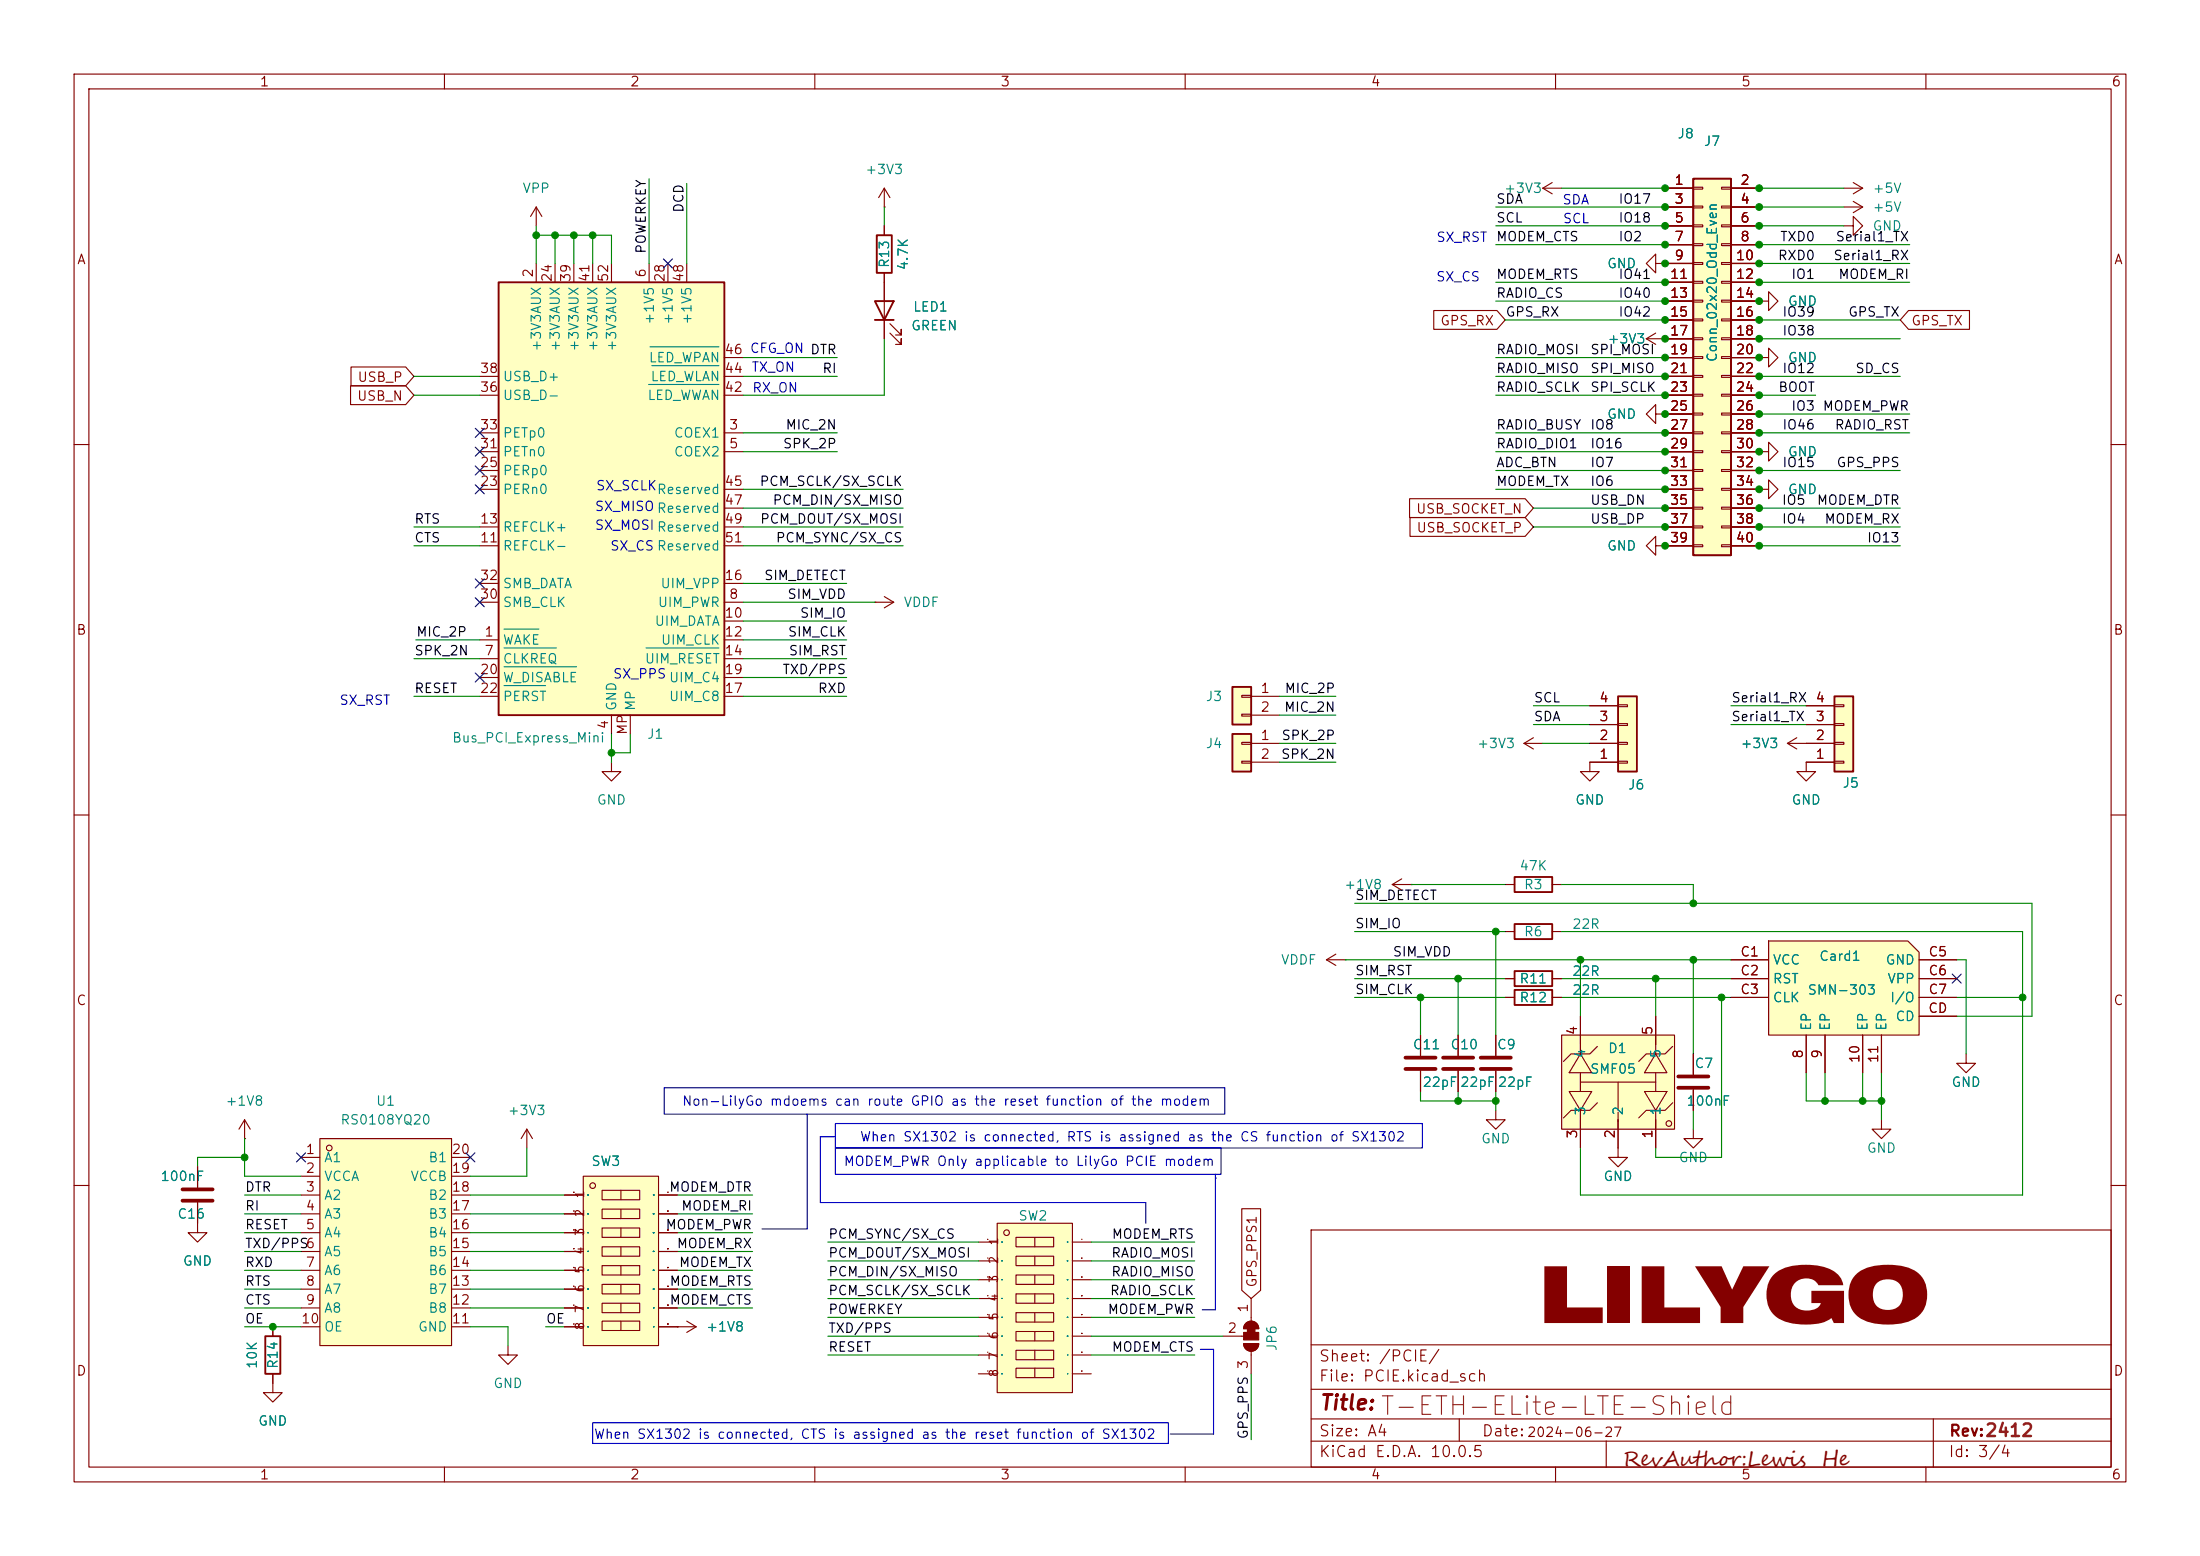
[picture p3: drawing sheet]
<svg xmlns="http://www.w3.org/2000/svg" width="297mm" height="210mm" viewBox="0 0 297 210" stroke-linecap="round" stroke-linejoin="round" font-family="sans-serif">
<g fill="none" stroke="#840000" stroke-width=".15">
<path d="M10 10h277v190h-277zM12 12h273v186h-273zM60 10v2M110 10v2M160 10v2M210 10v2M260 10v2M10 60h2M285 60h2M10 110h2M285 110h2M265.4 142.2v1.3h1.3l-1.3 1.3-1.2-1.3h1.2"/>
<path d="M10 160h2M177 166h108v32h-108zM285 160h2M60 198v2M110 198v2M160 198v2M177 194.5h108M177 191.5h108M177 187.5h108M177 181.5h108M197 191.5v3M210 198v2"/>
<path d="M216.8 194.5v3.6M260 198v2M261 191.5v6.5"/>
</g>
<path d="M166.4 99.1h2.5v5h-2.5z" fill="#ffffc2"/>
<path d="M166.4 99.1h2.5v5h-2.5zM204.5 118.4h5v2h-5z" fill="none" stroke="#840000" stroke-width=".25"/>
<g fill="none" stroke="#840000" stroke-width=".15">
<path d="M237.5 48.3h1.3v-1.3l1.2 1.3-1.2 1.2v-1.2M242.6 99.6l-1.3 .7M167.6 100.2h1.3v.3h-1.3zM167.6 102.7h1.3v.3h-1.3zM168.9 100.3h3.8M168.9 102.9h3.8M203.2 119.4h1.3M209.5 119.4h1.3M241.3 100.3h2.5M241.3 100.3l1.3 .8M243.8 102.9v1.2h1.3l-1.3 1.3-1.2-1.3h1.2M179.1 129.5l1.2 .8"/>
<path d="M179.1 129.5h2.5M180.3 128.8l-1.2 .7M181.6 129.5h.1M218.4 154.9v1.3h1.3l-1.3 1.3-1.2-1.3h1.2"/>
</g>
<path d="M247.6 94h2.6v10.1h-2.6z" fill="#ffffc2"/>
<path d="M247.6 94h2.6v10.1h-2.6zM204.5 124.7h5v2h-5zM204.5 131.1h5v2h-5zM204.5 133.6h5v2h-5z" fill="none" stroke="#840000" stroke-width=".25"/>
<g fill="none" stroke="#840000" stroke-width=".15">
<path d="M119.4 27.9h.1M119.4 25.4l-.8 1.3M119.4 25.4l.7 1.3M119.4 25.4v2.5M248.9 30.5h1.3v-1.3l1.3 1.3-1.3 1.3v-1.3M248.9 27.9h2.6M248.9 25.4h2.6M250.2 27.2l1.3 .7M250.2 24.6l1.3 .8M251.5 27.9l-1.3 .8M251.5 25.4l-1.3 .8M223.5 55.9v-1.3l-1.3 1.3 1.3 1.3v-1.3h1.3"/>
<path d="M237.5 40.6h1.3v-1.2l1.2 1.2-1.2 1.3v-1.3M207 99.6l-1.3 .7M243.8 97.8h3.8M243.8 95.3h3.8M247.6 97.7h1.3v.2h-1.3zM247.6 95.1h1.3v.3h-1.3zM188 119.4l1.2 .7M188 119.4h2.5M189.2 118.6l-1.2 .8M190.5 119.4h.1M205.7 100.3h2.6M205.7 100.3l1.3 .8"/>
<path d="M243.8 102.9h3.8M243.8 100.3h3.8M247.6 102.7h1.3v.3h-1.3zM247.6 100.2h1.3v.3h-1.3zM203.2 125.7h1.3M203.2 132.1h1.3M203.2 134.6h1.3M209.5 125.7h1.3M209.5 132.1h1.3M209.5 134.6h1.3M228.6 142.2v2.8M228.6 147.1v2.8"/>
<path d="M91.4 179.1h.1M91.4 179.1h2.6M92.7 178.3l1.3 .8M94 179.1l-1.3 .7M168.2 178.6a1.02 1.02 0 0 1 1.1-.2 1.02 1.02 0 0 1 .6 .9h-2l.1-.4zM168.9 175.3v3M165.1 180.3h2.8M167.9 181.4h2a1.02 1.02 0 0 1-1 1 1.02 1.02 0 0 1-1-1zM168.9 182.4v3"/>
</g>
<path d="M226.6 146.8h4M226.6 145.3h4" fill="none" stroke="#840000" stroke-width=".51"/>
<g fill="#840000" stroke="#840000" stroke-width=".15">
<path d="M168.4 179.3h1v.5h-1z"/>
<path d="M168.2 178.6a1.02 1.02 0 0 1 1.1-.2 1.02 1.02 0 0 1 .6 .9h-2l.1-.4z"/>
<path d="M167.9 179.8h2v1h-2z"/>
<path d="M167.9 181.4h2a1.02 1.02 0 0 1-1 1 1.02 1.02 0 0 1-1-1z"/>
</g>
<path d="M134.6 165.1h10.2v22.9h-10.2z" fill="#ffffc2"/>
<g fill="none" stroke="#840000" stroke-width=".15">
<path d="M228.6 152.4v1.3h1.3l-1.3 1.2-1.3-1.2h1.3M132.1 167.6h2.5M132.1 170.2h2.5M132.1 172.7h2.5M132.1 175.3h2.5M132.1 177.8h2.5M134.6 165.1h10.2v22.9h-10.2zM137.2 167h5v1.3h-5zM137.2 169.5h5v1.3h-5zM137.2 172.1h5v1.3h-5zM137.2 174.6h5v1.3h-5zM137.2 177.2h5v1.2h-5z"/>
<path d="M137.2 179.7h5v1.3h-5zM139.7 167v1.3M139.7 169.5v1.3M139.7 172.1v1.3M139.7 174.6v1.3M139.7 177.2v1.2M139.7 179.7v1.3M144.8 167.6h2.5M144.8 170.2h2.5M144.8 172.7h2.5M144.8 175.3h2.5M144.8 177.8h2.5"/>
<path d="M132.1 180.3h2.5M132.1 182.9h2.5M132.1 185.4h2.5M137.2 182.2h5v1.3h-5zM137.2 184.7h5v1.2h-5zM139.7 182.2v1.3M139.7 184.7v1.2M144.8 180.3h2.5M144.8 182.9h2.5M144.8 185.4h2.5"/>
<circle cx="135.9" cy="166.4" r=".38"/>
</g>
<g fill="#ffffc2">
<path d="M210.8 139.7h15.3v12.7h-15.3z"/>
<path d="M222 147.3h3l-1.5 2.6z"/>
<path d="M211.8 147.3h3.1l-1.5 2.6z"/>
<path d="M223.5 142.2l1.5 2.6h-3z"/>
<path d="M213.4 142.2l1.5 2.6h-3.1z"/>
</g>
<g fill="none" stroke="#840000" stroke-width=".15">
<path d="M208.3 25.4l1.2 .8M208.3 25.4h2.5M209.5 24.6l-1.2 .8M223.5 35.6v-1.3l-1.3 1.3 1.3 1.2v-1.2h1.3M222.2 45.7l1.3 .8M222.2 45.7h2.6M223.5 45l-1.3 .7M223.5 73.7v-1.3l-1.3 1.3 1.3 1.2v-1.2h1.3M237.5 66h1.3v-1.2l1.2 1.2-1.2 1.3v-1.3M237.5 61h1.3v-1.3l1.2 1.3-1.2 1.2v-1.2M82.5 102.9v1.2h1.3l-1.3 1.3-1.2-1.3h1.2M214.6 102.9v1.2h1.3l-1.3 1.3-1.2-1.3h1.2"/>
<path d="M191.8 139.7v2.8M196.8 139.7v2.8M210.8 139.7h15.3v12.7h-15.3zM213.4 137.2v5M223.5 137.2v5M191.8 144.5v2.8M196.8 144.5v2.8M211.8 147.3h3.1l-1.5 2.6zM213.4 142.2l1.5 2.6h-3.1zM213.4 144.8v2.5M213.4 149.9v5M213.4 146.1h10.1"/>
<path d="M215.7 148.8l-1.1 1.1h-2.5l-1 1M215.7 141.2l-1.1 1h-2.5l-1 1.1M218.4 146.1v3.8M218.4 150.1v4.8M222 147.3h3l-1.5 2.6zM223.5 142.2l1.5 2.6h-3zM223.5 144.8v2.5M223.5 149.9v5M225.8 148.8l-1 1.1h-2.6l-1 1M225.8 141.2l-1 1h-2.6l-1 1.1M254 151.1v1.3h1.3l-1.3 1.3-1.3-1.3h1.3"/>
<circle cx="225.3" cy="151.6" r=".38"/>
</g>
<path d="M189.7 144.3h4.1M189.7 142.7h4.1M194.8 144.3h4.1M194.8 142.7h4.1" fill="none" stroke="#840000" stroke-width=".51"/>
<path d="M218.4 94h2.6v10.1h-2.6z" fill="#ffffc2"/>
<path d="M218.4 94h2.6v10.1h-2.6z" fill="none" stroke="#840000" stroke-width=".25"/>
<path d="M214.6 97.8h3.8M214.6 95.3h3.8M218.4 97.7h1.3v.2h-1.3zM218.4 95.1h1.3v.3h-1.3zM214.6 102.9h3.8M214.6 100.3h3.8M218.4 102.7h1.3v.3h-1.3zM218.4 100.2h1.3v.3h-1.3z" fill="none" stroke="#840000" stroke-width=".15"/>
<path d="M228.6 24.1h5.1v50.8h-5.1z" fill="#ffffc2"/>
<path d="M228.6 24.1h5.1v50.8h-5.1z" fill="none" stroke="#840000" stroke-width=".25"/>
<g fill="none" stroke="#840000" stroke-width=".15">
<path d="M224.8 25.4h3.8M224.8 27.9h3.8M224.8 30.5h3.8M224.8 33h3.8M224.8 35.6h3.8M224.8 38.1h3.8M228.6 25.3h1.3v.2h-1.3zM228.6 27.8h1.3v.3h-1.3zM228.6 30.4h1.3v.2h-1.3zM228.6 32.9h1.3v.2h-1.3zM228.6 35.4h1.3v.3h-1.3zM228.6 38h1.3v.2h-1.3z"/>
<path d="M232.4 25.3h1.3v.2h-1.3zM232.4 27.8h1.3v.3h-1.3zM232.4 30.4h1.3v.2h-1.3zM232.4 32.9h1.3v.2h-1.3zM232.4 35.4h1.3v.3h-1.3zM232.4 38h1.3v.2h-1.3zM233.7 25.4h3.8M233.7 27.9h3.8M233.7 30.5h3.8M233.7 33h3.8M233.7 35.6h3.8M233.7 38.1h3.8"/>
<path d="M224.8 40.6h3.8M224.8 43.2h3.8M224.8 45.7h3.8M224.8 48.3h3.8M224.8 50.8h3.8M224.8 53.3h3.8M224.8 55.9h3.8M224.8 58.4h3.8M228.6 40.5h1.3v.3h-1.3zM228.6 43.1h1.3v.2h-1.3zM228.6 45.6h1.3v.2h-1.3zM228.6 48.1h1.3v.3h-1.3z"/>
<path d="M228.6 50.7h1.3v.2h-1.3zM228.6 53.2h1.3v.3h-1.3zM228.6 55.8h1.3v.2h-1.3zM228.6 58.3h1.3v.2h-1.3zM232.4 40.5h1.3v.3h-1.3zM232.4 43.1h1.3v.2h-1.3zM232.4 45.6h1.3v.2h-1.3zM232.4 48.1h1.3v.3h-1.3zM232.4 50.7h1.3v.2h-1.3zM232.4 53.2h1.3v.3h-1.3zM232.4 55.8h1.3v.2h-1.3zM232.4 58.3h1.3v.2h-1.3z"/>
<path d="M233.7 40.6h3.8M233.7 43.2h3.8M233.7 45.7h3.8M233.7 48.3h3.8M233.7 50.8h3.8M233.7 53.3h3.8M233.7 55.9h3.8M233.7 58.4h3.8M224.8 61h3.8M224.8 63.5h3.8M224.8 66h3.8M224.8 68.6h3.8"/>
<path d="M224.8 71.1h3.8M224.8 73.7h3.8M228.6 60.8h1.3v.3h-1.3zM228.6 63.4h1.3v.2h-1.3zM228.6 65.9h1.3v.3h-1.3zM228.6 68.5h1.3v.2h-1.3zM228.6 71h1.3v.2h-1.3zM228.6 73.5h1.3v.3h-1.3zM232.4 60.8h1.3v.3h-1.3zM232.4 63.4h1.3v.2h-1.3zM232.4 65.9h1.3v.3h-1.3zM232.4 68.5h1.3v.2h-1.3z"/>
<path d="M232.4 71h1.3v.2h-1.3zM232.4 73.5h1.3v.3h-1.3zM233.7 61h3.8M233.7 63.5h3.8M233.7 66h3.8M233.7 68.6h3.8M233.7 71.1h3.8M233.7 73.7h3.8"/>
</g>
<path d="M228.6 24.1h5.1v50.8h-5.1z" fill="#ffffc2"/>
<path d="M228.6 24.1h5.1v50.8h-5.1z" fill="none" stroke="#840000" stroke-width=".25"/>
<g fill="none" stroke="#840000" stroke-width=".15">
<path d="M224.8 25.4h3.8M224.8 27.9h3.8M224.8 30.5h3.8M224.8 33h3.8M224.8 35.6h3.8M224.8 38.1h3.8M228.6 25.3h1.3v.2h-1.3zM228.6 27.8h1.3v.3h-1.3zM228.6 30.4h1.3v.2h-1.3zM228.6 32.9h1.3v.2h-1.3zM228.6 35.4h1.3v.3h-1.3zM228.6 38h1.3v.2h-1.3z"/>
<path d="M232.4 25.3h1.3v.2h-1.3zM232.4 27.8h1.3v.3h-1.3zM232.4 30.4h1.3v.2h-1.3zM232.4 32.9h1.3v.2h-1.3zM232.4 35.4h1.3v.3h-1.3zM232.4 38h1.3v.2h-1.3zM233.7 25.4h3.8M233.7 27.9h3.8M233.7 30.5h3.8M233.7 33h3.8M233.7 35.6h3.8M233.7 38.1h3.8"/>
<path d="M224.8 40.6h3.8M224.8 43.2h3.8M224.8 45.7h3.8M224.8 48.3h3.8M224.8 50.8h3.8M224.8 53.3h3.8M224.8 55.9h3.8M224.8 58.4h3.8M228.6 40.5h1.3v.3h-1.3zM228.6 43.1h1.3v.2h-1.3zM228.6 45.6h1.3v.2h-1.3zM228.6 48.1h1.3v.3h-1.3z"/>
<path d="M228.6 50.7h1.3v.2h-1.3zM228.6 53.2h1.3v.3h-1.3zM228.6 55.8h1.3v.2h-1.3zM228.6 58.3h1.3v.2h-1.3zM232.4 40.5h1.3v.3h-1.3zM232.4 43.1h1.3v.2h-1.3zM232.4 45.6h1.3v.2h-1.3zM232.4 48.1h1.3v.3h-1.3zM232.4 50.7h1.3v.2h-1.3zM232.4 53.2h1.3v.3h-1.3zM232.4 55.8h1.3v.2h-1.3zM232.4 58.3h1.3v.2h-1.3z"/>
<path d="M233.7 40.6h3.8M233.7 43.2h3.8M233.7 45.7h3.8M233.7 48.3h3.8M233.7 50.8h3.8M233.7 53.3h3.8M233.7 55.9h3.8M233.7 58.4h3.8M224.8 61h3.8M224.8 63.5h3.8M224.8 66h3.8M224.8 68.6h3.8"/>
<path d="M224.8 71.1h3.8M224.8 73.7h3.8M228.6 60.8h1.3v.3h-1.3zM228.6 63.4h1.3v.2h-1.3zM228.6 65.9h1.3v.3h-1.3zM228.6 68.5h1.3v.2h-1.3zM228.6 71h1.3v.2h-1.3zM228.6 73.5h1.3v.3h-1.3zM232.4 60.8h1.3v.3h-1.3zM232.4 63.4h1.3v.2h-1.3zM232.4 65.9h1.3v.3h-1.3zM232.4 68.5h1.3v.2h-1.3z"/>
<path d="M232.4 71h1.3v.2h-1.3zM232.4 73.5h1.3v.3h-1.3zM233.7 61h3.8M233.7 63.5h3.8M233.7 66h3.8M233.7 68.6h3.8M233.7 71.1h3.8M233.7 73.7h3.8M201.9 139.7v2.8M201.9 144.5v2.8"/>
</g>
<path d="M199.9 144.3h4.1M199.9 142.7h4.1" fill="none" stroke="#840000" stroke-width=".51"/>
<path d="M238.8 127h18.8l1.5 1.5v11.2h-20.3z" fill="#ffffc2"/>
<g fill="none" stroke="#840000" stroke-width=".15">
<path d="M233.7 129.5h5.1M233.7 132.1h5.1M233.7 134.6h5.1M238.8 127h18.8l1.5 1.5v11.2h-20.3zM243.8 139.7v5.1M246.4 139.7v5.1M251.5 139.7v5.1M254 139.7v5.1M259.1 129.5h5.1M259.1 132.1h5.1M259.1 134.6h5.1M259.1 137.2h5.1"/>
<path d="M201.9 149.9v1.2h1.3l-1.3 1.3-1.2-1.3h1.2"/>
</g>
<path d="M166.4 92.7h2.5v5.1h-2.5z" fill="#ffffc2"/>
<path d="M166.4 92.7h2.5v5.1h-2.5zM35.8 180.3h2v5.1h-2z" fill="none" stroke="#840000" stroke-width=".25"/>
<path d="M167.6 93.9h1.3v.2h-1.3zM167.6 96.4h1.3v.2h-1.3zM168.9 94h3.8M168.9 96.5h3.8M71.1 152.4l-.7 1.3M71.1 152.4l.8 1.3M71.1 152.4v2.5M36.8 179.1v1.2M36.8 185.4v2.6h1.3l-1.3 1.2-1.2-1.2h1.2" fill="none" stroke="#840000" stroke-width=".15"/>
<path d="M43.2 153.7h17.8v27.9h-17.8z" fill="#ffffc2"/>
<g fill="none" stroke="#840000" stroke-width=".15">
<path d="M26.7 157.5v2.8M33 153.7h.1M33 151.1l-.7 1.3M33 151.1l.8 1.3M33 151.1v2.6M40.6 156.2h2.6M40.6 158.8h2.6M43.2 153.7h17.8v27.9h-17.8zM61 156.2h2.5M61 158.8h2.5M26.7 162.3v4.1h1.2l-1.2 1.2-1.3-1.2h1.3M40.6 161.3h2.6"/>
<path d="M40.6 163.8h2.6M40.6 166.4h2.6M40.6 168.9h2.6M40.6 171.5h2.6M40.6 174h2.6M40.6 176.5h2.6M40.6 179.1h2.6M61 161.3h2.5M61 163.8h2.5M61 166.4h2.5M61 168.9h2.5M61 171.5h2.5"/>
<path d="M61 174h2.5M61 176.5h2.5M61 179.1h2.5M68.6 181.6v1.3h1.2l-1.2 1.3-1.3-1.3h1.3"/>
<circle cx="44.5" cy="154.9" r=".38"/>
</g>
<path d="M24.6 160.5h4.1M24.6 162.1h4.1" fill="none" stroke="#840000" stroke-width=".51"/>
<path d="M67.3 38.1h30.5v58.4h-30.5z" fill="#ffffc2"/>
<path d="M67.3 38.1h30.5v58.4h-30.5zM118.4 31.8h2v5h-2zM118.1 40.6h2.5l-1.2 2.6zM118.1 43.2h2.5" fill="none" stroke="#840000" stroke-width=".25"/>
<g fill="none" stroke="#840000" stroke-width=".15">
<path d="M72.4 27.9v2.6M72.4 35.6v2.5M72.4 27.9l-.8 1.3M72.4 27.9l.8 1.3M74.9 35.6v2.5M77.5 35.6v2.5M80 35.6v2.5M82.5 35.6v2.5M87.6 35.6v2.5M90.2 35.6v2.5M92.7 35.6v2.5M119.4 30.5v1.3"/>
<path d="M119.4 36.8v8.9M64.8 58.4h2.5M64.8 53.3h2.5M64.8 50.8h2.5M97.8 58.4h2.5M97.8 53.3h2.5M97.8 50.8h2.5M97.8 48.3h2.5M120.1 45l1.6 1.5v-.8v.8h-.8M120.1 43.7l1.6 1.5v-.7v.7h-.8M64.8 61h2.5M64.8 73.7h2.5"/>
<path d="M64.8 71.1h2.5M64.8 78.7h2.5M64.8 66h2.5M64.8 63.5h2.5M97.8 61h2.5M97.8 73.7h2.5M97.8 71.1h2.5M97.8 78.7h2.5M97.8 66h2.5M97.8 68.6h2.5M64.8 86.4h2.5M64.8 88.9h2.5"/>
<path d="M64.8 81.3h2.5M64.8 94h2.5M64.8 91.4h2.5M82.5 96.5v2.6M85.1 96.5v2.6M97.8 86.4h2.5M97.8 88.9h2.5M97.8 81.3h2.5M97.8 83.8h2.5M97.8 94h2.5M97.8 91.4h2.5M118.1 81.3h.1"/>
<path d="M118.1 81.3h2.5M119.4 80.5l1.2 .8M120.6 81.3l-1.2 .7"/>
</g>
<path d="M87.6 51.9h9.5M87.8 46.8h9.3M88 49.4h9.1M68 84.9h4.8M68 87.5h7.1M68 90h9.8M68 92.5h5.7M87.2 87.5h9.9" fill="none" stroke="#008484" stroke-width=".15"/>
<path d="M78.7 158.8h10.2v22.8h-10.2z" fill="#ffffc2"/>
<g fill="none" stroke="#840000" stroke-width=".15">
<path d="M119.4 30.5v1.3M119.4 36.8v3.8M224.8 25.4h3.8M224.8 27.9h3.8M224.8 30.5h3.8M224.8 33h3.8M224.8 35.6h3.8M224.8 38.1h3.8M233.7 25.4h3.8M233.7 27.9h3.8M233.7 30.5h3.8M233.7 33h3.8"/>
<path d="M233.7 35.6h3.8M233.7 38.1h3.8M47.3 52.1h7.5l1.1 1.2-1.1 1.3h-7.5zM47.4 49.5h7.4l1.1 1.3-1.1 1.3h-7.4zM119.4 43.2v2.5M193.6 41.9h8.5l1.1 1.3-1.1 1.3h-8.5zM224.8 40.6h3.8M224.8 43.2h3.8M224.8 45.7h3.8M224.8 48.3h3.8M224.8 50.8h3.8M224.8 53.3h3.8"/>
<path d="M224.8 55.9h3.8M224.8 58.4h3.8M233.7 40.6h3.8M233.7 43.2h3.8M233.7 45.7h3.8M233.7 48.3h3.8M233.7 50.8h3.8M233.7 53.3h3.8M233.7 55.9h3.8M233.7 58.4h3.8M257.7 41.9h8.2v2.6h-8.2l-1.2-1.3zM190.3 67.3h15.6l1.1 1.3-1.1 1.3h-15.6z"/>
<path d="M190.4 69.8h15.5l1.1 1.3-1.1 1.3h-15.5zM224.8 61h3.8M224.8 63.5h3.8M224.8 66h3.8M224.8 68.6h3.8M224.8 71.1h3.8M224.8 73.7h3.8M233.7 61h3.8M233.7 63.5h3.8M233.7 66h3.8M233.7 68.6h3.8M233.7 71.1h3.8"/>
<path d="M233.7 73.7h3.8M214.6 97.8h3.8M214.6 95.3h3.8M243.8 97.8h3.8M243.8 95.3h3.8M214.6 102.9h3.8M214.6 100.3h3.8M243.8 102.9h3.8M243.8 100.3h3.8M191.8 139.7v2.8M196.8 139.7v2.8M201.9 139.7v2.8"/>
<path d="M203.2 132.1h1.3M203.2 134.6h1.3M209.5 132.1h1.3M209.5 134.6h1.3M213.4 137.2v3.8M223.5 137.2v3.8M233.7 132.1h5.1M233.7 134.6h5.1M233.7 129.5h5.1M243.8 139.7v5.1M246.4 139.7v5.1M251.5 139.7v5.1"/>
<path d="M254 139.7v5.1M259.1 132.1h5.1M259.1 134.6h5.1M259.1 129.5h5.1M259.1 137.2h5.1M26.7 157.5v2.8M78.7 158.8h10.2v22.8h-10.2zM191.8 144.5v2.8M196.8 144.5v2.8M201.9 144.5v2.8M213.4 151.1v3.8M218.4 151.1v3.8"/>
<path d="M223.5 151.1v3.8M228.6 142.2v2.8M228.6 147.1v2.8M26.7 162.3v2.8M36.8 179.1v1.2M76.2 161.3h2.5M76.2 163.8h2.5M76.2 166.4h2.5M76.2 168.9h2.5M76.2 171.5h2.5M76.2 174h2.5M76.2 176.5h2.5"/>
<path d="M76.2 179.1h2.5M81.3 160.7h5.1v1.2h-5.1zM81.3 163.2h5.1v1.3h-5.1zM81.3 165.7h5.1v1.3h-5.1zM81.3 168.3h5.1v1.2h-5.1zM81.3 170.8h5.1v1.3h-5.1zM81.3 173.4h5.1v1.2h-5.1zM81.3 175.9h5.1v1.3h-5.1zM81.3 178.3h5.1v1.3h-5.1zM83.8 160.7v1.2M83.8 163.2v1.3M83.8 165.7v1.3"/>
<path d="M83.8 168.3v1.2M83.8 170.8v1.3M83.8 173.4v1.2M83.8 175.9v1.3M83.8 178.3v1.3M88.9 161.3h2.5M88.9 163.8h2.5M88.9 166.4h2.5M88.9 168.9h2.5M88.9 171.5h2.5M88.9 174h2.5M88.9 176.5h2.5"/>
<path d="M88.9 179.1h2.5M91.4 179.1h.1M167.6 163.1h2.6v11l-1.3 1.2-1.3-1.2zM36.8 185.4v1.3"/>
<circle cx="80" cy="160" r=".38"/>
</g>
<path d="M89.7 146.8h75.7v3.6h-75.7zM109 150.4v15.5h-6.1M112.8 151.6h79.2v3.3h-79.2zM112.8 154.9h52v3.6h-52zM112.8 153.4h-2.1v8.9h44v2.8M164.1 159h.1M164.1 158.5v18.3h-1.8M80 192h77.7v2.8h-77.7zM162.1 182.1h1.7v11.4h-5.8" fill="none" stroke="#0000c2" stroke-width=".15"/>
<g fill="none" stroke="#008400" stroke-width=".15">
<path d="M72.4 30.5v5.1M72.4 31.8h10.1v3.8M74.9 31.8v3.8M77.5 31.8v3.8M80 31.8v3.8M87.6 24.1v11.5M92.7 24.8v10.8M119.4 27.9v2.6M201.9 27.9h22.9M201.9 30.5h22.9M201.9 38.1h22.9M201.9 33h22.9"/>
<path d="M210.8 25.4h14M237.5 25.4h11.4M237.5 27.9h11.4M237.5 30.5h11.4M237.5 38.1h20.3M237.5 33h20.3M237.5 35.6h20.3M55.9 53.3h8.9M55.9 50.8h8.9M100.3 50.8h12.7M100.3 58.4h12.7M100.3 48.3h12.7"/>
<path d="M119.4 45.7v7.6h-19.1M201.9 53.3h22.9M201.9 40.6h22.9M201.9 50.8h22.9M201.9 58.4h22.9M201.9 48.3h22.9M203.2 43.2h21.6M237.5 53.3h7.6M237.5 45.7h19M237.5 43.2h19M237.5 55.9h20.3M237.5 50.8h19"/>
<path d="M237.5 58.4h20.3M55.9 71.1h8.9M55.9 73.7h8.9M100.3 61h12.7M100.3 71.1h21.6M100.3 68.6h21.6M100.3 78.7h14M100.3 73.7h21.6M100.3 66h21.6M201.9 61h22.9M201.9 63.5h22.9M201.9 66h22.9"/>
<path d="M207 71.1h17.8M207 68.6h17.8M237.5 71.1h19M237.5 68.6h19M237.5 63.5h19M237.5 73.7h19M55.9 88.9h8.9M55.9 94h8.9M56.1 86.4h8.7M82.5 99.1v3.8M85.1 99.1v2.5h-2.6M100.3 88.9h14"/>
<path d="M100.3 91.4h14M100.3 94h14M100.3 83.8h14M100.3 81.3h17.8M100.3 86.4h14M172.7 94h7.6M172.7 96.5h7.6M207 97.8h7.6M207 95.3h7.6M233.7 97.8h10.1M233.7 95.3h10.1M172.7 100.3h7.6"/>
<path d="M172.7 102.9h7.6M190.5 119.4h12.7M208.3 100.3h6.3M210.8 119.4h17.8v2.5M181.6 129.5h52.1M182.9 134.6h20.3M182.9 132.1h20.3M182.9 125.7h20.3M182.9 121.9h91.4v15.3h-10.1M191.8 134.6v5.1M196.8 132.1v7.6M201.9 125.7v14"/>
<path d="M210.8 134.6h22.9M210.8 132.1h22.9M210.8 125.7h62.2v35.6h-59.6v-6.4M213.4 129.5v7.7M223.5 132.1v5.1M228.6 129.5v12.7M232.4 134.6v21.6h-8.9v-1.3M264.2 134.6h8.8M264.2 129.5h1.2v12.7M33 156.2h-6.3v1.3M33 153.7v5.1h7.6M71.1 154.9v3.9h-7.6"/>
<path d="M191.8 147.3v1.3h10.1M196.8 147.3v1.3M201.9 147.3v2.6M228.6 149.9v2.5M243.8 144.8v3.8h10.2M246.4 144.8v3.8M251.5 144.8v3.8M254 144.8v6.3M33 179.1h7.6M33 176.5h7.6M33 174h7.6M33 171.5h7.6"/>
<path d="M33 168.9h7.6M33 166.4h7.6M33 161.3h7.6M33 163.8h7.6M63.5 179.1h5.1v2.5M63.5 176.5h12.7M63.5 174h12.7M63.5 171.5h12.7M63.5 168.9h12.7M63.5 166.4h12.7M63.5 161.3h12.7M63.5 163.8h12.7"/>
<path d="M73.7 179.1h2.5M91.4 176.5h10.2M91.4 174h10.2M91.4 171.5h10.2M91.4 168.9h10.2M91.4 166.4h10.2M91.4 161.3h10.2M91.4 163.8h10.2M111.8 167.6h20.3M111.8 170.2h20.3M111.8 172.7h20.3M111.8 175.3h20.3"/>
<path d="M111.8 177.8h20.3M147.3 167.6h14M147.3 170.2h14M147.3 172.7h14M147.3 175.3h14M147.3 177.8h14M111.8 182.9h20.3M111.8 180.3h20.3M147.3 182.9h14M147.3 180.3h17.8M168.9 185.4v8.9"/>
</g>
<g fill="none" stroke="#000084" stroke-width=".15">
<path d="M89.6 35l1.2 1.2M90.8 35l-1.2 1.2M64.2 57.8l1.2 1.2M65.4 57.8l-1.2 1.2M64.2 60.4l1.2 1.2M64.2 62.9l1.2 1.2M64.2 65.4l1.2 1.2M64.2 78.1l1.2 1.2M65.4 60.4l-1.2 1.2M65.4 62.9l-1.2 1.2M65.4 65.4l-1.2 1.2M65.4 78.1l-1.2 1.2"/>
<path d="M64.2 80.7l1.2 1.2M64.2 90.8l1.2 1.2M65.4 80.7l-1.2 1.2M65.4 90.8l-1.2 1.2M263.6 131.5l1.2 1.2M264.8 131.5l-1.2 1.2M40 155.6l1.2 1.2M41.2 155.6l-1.2 1.2M62.9 155.6l1.2 1.2M64.1 155.6l-1.2 1.2"/>
</g>
<g fill="#008400" stroke="#008400" stroke-width=".14">
<circle cx="224.8" cy="25.4" r=".46"/>
<circle cx="224.8" cy="40.6" r=".46"/>
<circle cx="224.8" cy="38.1" r=".46"/>
<circle cx="224.8" cy="58.4" r=".46"/>
<circle cx="224.8" cy="55.9" r=".46"/>
<circle cx="237.5" cy="61" r=".46"/>
<circle cx="237.5" cy="48.3" r=".46"/>
<circle cx="237.5" cy="55.9" r=".46"/>
<circle cx="237.5" cy="53.3" r=".46"/>
<circle cx="237.5" cy="50.8" r=".46"/>
<circle cx="237.5" cy="68.6" r=".46"/>
<circle cx="237.5" cy="58.4" r=".46"/>
<circle cx="237.5" cy="66" r=".46"/>
<circle cx="237.5" cy="63.5" r=".46"/>
<circle cx="224.8" cy="53.3" r=".46"/>
<circle cx="224.8" cy="50.8" r=".46"/>
<circle cx="224.8" cy="35.6" r=".46"/>
<circle cx="228.6" cy="121.9" r=".46"/>
<circle cx="223.5" cy="132.1" r=".46"/>
<circle cx="228.6" cy="129.5" r=".46"/>
<circle cx="232.4" cy="134.6" r=".46"/>
<circle cx="224.8" cy="71.1" r=".46"/>
<circle cx="224.8" cy="73.7" r=".46"/>
<circle cx="237.5" cy="71.1" r=".46"/>
<circle cx="237.5" cy="73.7" r=".46"/>
<circle cx="196.8" cy="132.1" r=".46"/>
<circle cx="191.8" cy="134.6" r=".46"/>
<circle cx="201.9" cy="125.7" r=".46"/>
<circle cx="201.9" cy="148.6" r=".46"/>
<circle cx="213.4" cy="129.5" r=".46"/>
<circle cx="254" cy="148.6" r=".46"/>
<circle cx="251.5" cy="148.6" r=".46"/>
<circle cx="246.4" cy="148.6" r=".46"/>
<circle cx="273" cy="134.6" r=".46"/>
<circle cx="224.8" cy="68.6" r=".46"/>
<circle cx="224.8" cy="61" r=".46"/>
<circle cx="224.8" cy="63.5" r=".46"/>
<circle cx="224.8" cy="66" r=".46"/>
<circle cx="237.5" cy="38.1" r=".46"/>
<circle cx="237.5" cy="35.6" r=".46"/>
<circle cx="237.5" cy="40.6" r=".46"/>
<circle cx="237.5" cy="43.2" r=".46"/>
<circle cx="237.5" cy="45.7" r=".46"/>
<circle cx="224.8" cy="48.3" r=".46"/>
<circle cx="224.8" cy="45.7" r=".46"/>
<circle cx="224.8" cy="43.2" r=".46"/>
<circle cx="237.5" cy="25.4" r=".46"/>
<circle cx="237.5" cy="27.9" r=".46"/>
<circle cx="224.8" cy="33" r=".46"/>
<circle cx="224.8" cy="27.9" r=".46"/>
<circle cx="224.8" cy="30.5" r=".46"/>
<circle cx="237.5" cy="30.5" r=".46"/>
<circle cx="237.5" cy="33" r=".46"/>
<circle cx="196.8" cy="148.6" r=".46"/>
<circle cx="36.8" cy="179.1" r=".46"/>
<circle cx="72.4" cy="31.8" r=".46"/>
<circle cx="77.5" cy="31.8" r=".46"/>
<circle cx="74.9" cy="31.8" r=".46"/>
<circle cx="80" cy="31.8" r=".46"/>
<circle cx="82.5" cy="101.6" r=".46"/>
<circle cx="33" cy="156.2" r=".46"/>
</g>
<text font-size="10.6" fill="#840000" x="207.6" y="178.6">LILYGO</text>
<g font-size="2.8" fill="#840000">
<text x="219.1" y="197.8">RevAuthor:Lewis</text>
<text x="246" y="197.8">He</text>
</g>
<text font-size="2.5" fill="#921e1e" x="186.1" y="191.6">T-ETH-ELite-LTE-Shield</text>
<text font-size="2" fill="#840000" x="178" y="190.8">Title:</text>
<g font-size="1.5" fill="#840000">
<text x="178" y="184.1">Sheet: /PCIE/</text>
<text x="178" y="186.8">File: PCIE.kicad_sch</text>
<text x="178" y="197">KiCad E.D.A. 10.0.5</text>
<text x="178" y="194.2">Size: A4</text>
<text x="200" y="194.2">Date:</text>
<text x="263" y="197">Id: 3/4</text>
<text x="263" y="194.2">Rev:2412</text>
</g>
<g font-size="1.3" fill="#840000">
<text x="35" y="12">1</text>
<text x="85" y="12">2</text>
<text x="135" y="12">3</text>
<text x="185" y="12">4</text>
<text x="235" y="12">5</text>
<text x="285" y="12">6</text>
<text x="226" y="25.3">1</text>
<text x="226" y="27.8">3</text>
<text x="234.9" y="25.3">2</text>
<text x="234.9" y="27.8">4</text>
<text x="10.3" y="36">A</text>
<text x="226" y="30.3">5</text>
<text x="226" y="32.9">7</text>
<text x="226" y="35.4">9</text>
<text x="234.2" y="35.4">10</text>
<text x="234.9" y="30.3">6</text>
<text x="234.9" y="32.9">8</text>
<text x="285.3" y="36">A</text>
<text x="72.3" y="37.6" transform="rotate(-90 72.3 37.6)">2</text>
<text x="74.8" y="38.2" transform="rotate(-90 74.8 38.2)">24</text>
<text x="77.3" y="38.2" transform="rotate(-90 77.3 38.2)">39</text>
<text x="79.9" y="38.2" transform="rotate(-90 79.9 38.2)">41</text>
<text x="82.4" y="38.2" transform="rotate(-90 82.4 38.2)">52</text>
<text x="87.5" y="37.6" transform="rotate(-90 87.5 37.6)">6</text>
<text x="90" y="38.2" transform="rotate(-90 90 38.2)">28</text>
<text x="92.6" y="38.2" transform="rotate(-90 92.6 38.2)">48</text>
<text x="225.4" y="38">11</text>
<text x="225.4" y="40.5">13</text>
<text x="234.2" y="38">12</text>
<text x="234.2" y="40.5">14</text>
<text x="194.3" y="44.2">GPS_RX</text>
<text x="225.4" y="43">15</text>
<text x="225.4" y="45.6">17</text>
<text x="234.2" y="43">16</text>
<text x="234.2" y="45.6">18</text>
<text x="257.9" y="44.2">GPS_TX</text>
<text x="48.2" y="51.9">USB_P</text>
<text x="64.7" y="53.2">36</text>
<text x="64.7" y="50.7">38</text>
<text x="97.7" y="53.2">42</text>
<text x="97.7" y="50.7">44</text>
<text x="97.7" y="48.1">46 CFG_ON DTR</text>
<text x="225.4" y="48.1">19</text>
<text x="225.4" y="50.7">21</text>
<text x="225.4" y="53.2">23</text>
<text x="234.2" y="48.1">20</text>
<text x="234.2" y="50.7">22</text>
<text x="234.2" y="53.2">24</text>
<text x="48.1" y="54.4">USB_N</text>
<text x="64.7" y="58.3">33</text>
<text x="98.3" y="58.3">3</text>
<text x="225.4" y="55.7">25</text>
<text x="225.4" y="58.3">27</text>
<text x="234.2" y="55.7">26</text>
<text x="234.2" y="58.3">28</text>
<text x="64.7" y="65.9">23</text>
<text x="64.7" y="63.4">25</text>
<text x="64.7" y="60.8">31</text>
<text x="97.7" y="65.9">45</text>
<text x="98.3" y="60.8">5</text>
<text x="225.4" y="60.8">29</text>
<text x="225.4" y="63.4">31</text>
<text x="225.4" y="65.9">33</text>
<text x="234.2" y="60.8">30</text>
<text x="234.2" y="63.4">32</text>
<text x="234.2" y="65.9">34</text>
<text x="64.7" y="71">13</text>
<text x="97.7" y="68.4">47</text>
<text x="97.7" y="71">49</text>
<text x="191.1" y="69.6">USB_SOCKET_N</text>
<text x="225.4" y="68.4">35</text>
<text x="225.4" y="71">37</text>
<text x="234.2" y="68.4">36</text>
<text x="234.2" y="71">38</text>
<text x="64.7" y="73.5">11</text>
<text x="97.7" y="73.5">51</text>
<text x="191.1" y="72.2">USB_SOCKET_P</text>
<text x="225.4" y="73.5">39</text>
<text x="234.2" y="73.5">40</text>
<text x="64.7" y="81.1">30</text>
<text x="64.7" y="78.6">32</text>
<text x="97.7" y="83.7">10</text>
<text x="97.7" y="78.6">16</text>
<text x="98.3" y="81.1">8</text>
<text x="10.2" y="86">B</text>
<text x="65.3" y="86.2">1</text>
<text x="65.3" y="88.8">7</text>
<text x="97.7" y="86.2">12</text>
<text x="97.7" y="88.8">14</text>
<text x="285.2" y="86">B</text>
<text x="64.7" y="91.3">20</text>
<text x="64.7" y="93.8">22</text>
<text x="97.7" y="93.8">17</text>
<text x="97.7" y="91.3">19</text>
<text x="170.1" y="93.8">1</text>
<text x="215.8" y="95.1">4</text>
<text x="245" y="95.1">4</text>
<text x="82.4" y="98.5" transform="rotate(-90 82.4 98.5)">4</text>
<text x="85" y="99.3" transform="rotate(-90 85 99.3)">MP</text>
<text x="170.1" y="100.2">1</text>
<text x="170.1" y="96.4">2</text>
<text x="215.8" y="100.2">2</text>
<text x="215.8" y="97.7">3</text>
<text x="245" y="100.2">2</text>
<text x="245" y="97.7">3</text>
<text x="170.1" y="102.7">2</text>
<text x="215.8" y="102.7">1</text>
<text x="245" y="102.7">1</text>
<text x="234.9" y="129.4">C1</text>
<text x="234.9" y="131.9">C2</text>
<text x="260.3" y="129.4">C5</text>
<text x="260.3" y="131.9">C6</text>
<text x="10.2" y="136">C</text>
<text x="234.9" y="134.5">C3</text>
<text x="260.2" y="137">CD</text>
<text x="260.3" y="134.5">C7</text>
<text x="285.2" y="136">C</text>
<text x="213.2" y="139.8" transform="rotate(-90 213.2 139.8)">4</text>
<text x="223.4" y="139.8" transform="rotate(-90 223.4 139.8)">5</text>
<text x="243.7" y="143" transform="rotate(-90 243.7 143)">8</text>
<text x="246.2" y="143" transform="rotate(-90 246.2 143)">9</text>
<text x="251.3" y="143.6" transform="rotate(-90 251.3 143.6)">10</text>
<text x="253.9" y="143.6" transform="rotate(-90 253.9 143.6)">11</text>
<text x="213.2" y="153.8" transform="rotate(-90 213.2 153.8)">3</text>
<text x="218.3" y="153.8" transform="rotate(-90 218.3 153.8)">2</text>
<text x="223.4" y="153.8" transform="rotate(-90 223.4 153.8)">1</text>
<text x="41.2" y="156.1">1</text>
<text x="41.2" y="158.6">2</text>
<text x="41.2" y="161.2">3</text>
<text x="60.9" y="161.2">18</text>
<text x="60.9" y="158.6">19</text>
<text x="60.9" y="156.1">20</text>
<text x="41.2" y="163.7">4</text>
<text x="41.2" y="166.2">5</text>
<text x="60.9" y="166.2">16</text>
<text x="60.9" y="163.7">17</text>
<text x="41.2" y="171.3">7</text>
<text x="41.2" y="173.9">8</text>
<text x="60.9" y="173.9">13</text>
<text x="60.9" y="171.3">14</text>
<text x="60.9" y="168.8">15</text>
<text x="170" y="173.9" transform="rotate(-90 170 173.9)">GPS_PPS1</text>
<text x="40.6" y="178.9">10</text>
<text x="41.2" y="176.4">9</text>
<text x="60.9" y="178.9">11</text>
<text x="60.9" y="176.4">12</text>
<text x="168.8" y="177.3" transform="rotate(-90 168.8 177.3)">1</text>
<text x="10.2" y="186">D</text>
<text x="165.6" y="180.2">2</text>
<text x="285.2" y="186">D</text>
<text x="206.1" y="194.3">2024-06-27</text>
<text x="35" y="200">1</text>
<text x="85" y="200">2</text>
<text x="135" y="200">3</text>
<text x="185" y="200">4</text>
<text x="235" y="200">5</text>
<text x="285" y="200">6</text>
</g>
<g font-size="1.3" fill="#008484">
<text x="116.7" y="23.8">+3V3</text>
<text x="226.4" y="19">J8</text>
<text x="229.9" y="20">J7</text>
<text x="70.4" y="26.4">VPP</text>
<text x="203" y="26.4">+3V3</text>
<text x="252.7" y="28.9">+5V</text>
<text x="252.7" y="26.4">+5V</text>
<text x="252.7" y="31.4">GND</text>
<text x="120.3" y="36.3" transform="rotate(-90 120.3 36.3)">R13</text>
<text x="122.9" y="36.6" transform="rotate(-90 122.9 36.6)">4.7K</text>
<text x="216.9" y="36.5">GND</text>
<text x="241.3" y="41.6">GND</text>
<text x="73.4" y="47.5" transform="rotate(-90 73.4 47.5)">+3V3AUX</text>
<text x="75.9" y="47.5" transform="rotate(-90 75.9 47.5)">+3V3AUX</text>
<text x="78.4" y="47.5" transform="rotate(-90 78.4 47.5)">+3V3AUX</text>
<text x="81" y="47.5" transform="rotate(-90 81 47.5)">+3V3AUX</text>
<text x="83.5" y="47.5" transform="rotate(-90 83.5 47.5)">+3V3AUX</text>
<text x="88.6" y="43.9" transform="rotate(-90 88.6 43.9)">+1V5</text>
<text x="91.1" y="43.9" transform="rotate(-90 91.1 43.9)">+1V5</text>
<text x="93.7" y="43.9" transform="rotate(-90 93.7 43.9)">+1V5</text>
<text x="122.9" y="44.9">GREEN</text>
<text x="123.2" y="42.4">LED1</text>
<text x="216.9" y="46.7">+3V3</text>
<text x="67.8" y="51.8">USB_D+</text>
<text x="87.5" y="49.2">LED_WPAN</text>
<text x="87.7" y="51.8">LED_WLAN</text>
<text x="232.1" y="49" transform="rotate(-90 232.1 49)">Conn_02x20_Odd_Even</text>
<text x="241.3" y="49.2">GND</text>
<text x="67.8" y="59.4">PETp0</text>
<text x="67.8" y="54.3">USB_D-</text>
<text x="87.3" y="54.3">LED_WWAN</text>
<text x="90.9" y="59.4">COEX1</text>
<text x="216.9" y="56.8">GND</text>
<text x="67.8" y="64.5">PERp0</text>
<text x="67.8" y="61.9">PETn0</text>
<text x="90.9" y="61.9">COEX2</text>
<text x="241.3" y="61.9">GND</text>
<text x="67.8" y="67">PERn0</text>
<text x="88.6" y="67">Reserved</text>
<text x="241.3" y="67">GND</text>
<text x="67.8" y="74.6">REFCLK-</text>
<text x="67.8" y="72.1">REFCLK+</text>
<text x="216.9" y="74.6">GND</text>
<text x="67.8" y="82.2">SMB_CLK</text>
<text x="67.8" y="79.7">SMB_DATA</text>
<text x="88.7" y="82.2">UIM_PWR</text>
<text x="89.1" y="79.7">UIM_VPP</text>
<text x="121.9" y="82.2">VDDF</text>
<text x="67.8" y="87.3">WAKE</text>
<text x="67.8" y="89.9">CLKREQ</text>
<text x="87" y="89.9">UIM_RESET</text>
<text x="88.3" y="84.8">UIM_DATA</text>
<text x="89.1" y="87.3">UIM_CLK</text>
<text x="67.8" y="92.4">W_DISABLE</text>
<text x="67.8" y="94.9">PERST</text>
<text x="90.2" y="94.9">UIM_C8</text>
<text x="90.2" y="92.4">UIM_C4</text>
<text x="162.7" y="94.9">J3</text>
<text x="60.9" y="100.5">Bus_PCI_Express_Mini</text>
<text x="83.5" y="96" transform="rotate(-90 83.5 96)">GND</text>
<text x="86.1" y="96" transform="rotate(-90 86.1 96)">MP</text>
<text x="87.3" y="100">J1</text>
<text x="162.7" y="101.3">J4</text>
<text x="199.3" y="101.3">+3V3</text>
<text x="234.9" y="101.3">+3V3</text>
<text x="219.7" y="106.9">J6</text>
<text x="248.7" y="106.6">J5</text>
<text x="80.5" y="108.9">GND</text>
<text x="212.6" y="108.9">GND</text>
<text x="241.8" y="108.9">GND</text>
<text x="205" y="117.8">47K</text>
<text x="181.4" y="120.3">+1V8</text>
<text x="205.6" y="120.3">R3</text>
<text x="212.2" y="125.7">22R</text>
<text x="172.8" y="130.5">VDDF</text>
<text x="205.6" y="126.7">R6</text>
<text x="239.2" y="130.5">VCC</text>
<text x="245.5" y="130">Card1</text>
<text x="254.5" y="130.5">GND</text>
<text x="205" y="133">R11</text>
<text x="205" y="135.6">R12</text>
<text x="212.2" y="132">22R</text>
<text x="212.2" y="134.6">22R</text>
<text x="239.2" y="133">RST</text>
<text x="239.2" y="135.6">CLK</text>
<text x="243.9" y="134.6">SMN-303</text>
<text x="254.7" y="133">VPP</text>
<text x="255.1" y="135.6">I/O</text>
<text x="190.6" y="141.9">C11</text>
<text x="195.7" y="141.9">C10</text>
<text x="202" y="141.9">C9</text>
<text x="214.3" y="142.9" transform="rotate(-90 214.3 142.9)">4</text>
<text x="217" y="142.4">D1</text>
<text x="224.5" y="142.9" transform="rotate(-90 224.5 142.9)">5</text>
<text x="244.8" y="139.2" transform="rotate(-90 244.8 139.2)">EP</text>
<text x="247.3" y="139.2" transform="rotate(-90 247.3 139.2)">EP</text>
<text x="252.4" y="139.2" transform="rotate(-90 252.4 139.2)">EP</text>
<text x="255" y="139.2" transform="rotate(-90 255 139.2)">EP</text>
<text x="255.8" y="138.1">CD</text>
<text x="30.4" y="149.6">+1V8</text>
<text x="50.7" y="149.6">U1</text>
<text x="192" y="147">22pF</text>
<text x="197" y="147">22pF</text>
<text x="202.1" y="147">22pF</text>
<text x="214.6" y="145.2">SMF05</text>
<text x="227.6" y="149.6">100nF</text>
<text x="228.7" y="144.5">C7</text>
<text x="263.4" y="147">GND</text>
<text x="45.9" y="152.1">RS0108YQ20</text>
<text x="68.5" y="150.8">+3V3</text>
<text x="199.9" y="154.6">GND</text>
<text x="214.3" y="150.6" transform="rotate(-90 214.3 150.6)">3</text>
<text x="219.4" y="150.6" transform="rotate(-90 219.4 150.6)">2</text>
<text x="224.5" y="150.6" transform="rotate(-90 224.5 150.6)">1</text>
<text x="251.9" y="155.9">GND</text>
<text x="21.6" y="159.7">100nF</text>
<text x="43.7" y="157.2">A1</text>
<text x="43.7" y="159.7">VCCA</text>
<text x="55.3" y="159.7">VCCB</text>
<text x="57.7" y="157.2">B1</text>
<text x="79.7" y="157.7">SW3</text>
<text x="216.4" y="159.7">GND</text>
<text x="226.5" y="157.2">GND</text>
<text x="23.9" y="164.8">C16</text>
<text x="43.7" y="162.3">A2</text>
<text x="43.7" y="164.8">A3</text>
<text x="43.7" y="167.3">A4</text>
<text x="57.7" y="167.3">B4</text>
<text x="57.7" y="164.8">B3</text>
<text x="57.7" y="162.3">B2</text>
<text x="137.4" y="165">SW2</text>
<text x="24.6" y="171.1">GND</text>
<text x="43.7" y="169.9">A5</text>
<text x="43.7" y="172.4">A6</text>
<text x="57.7" y="172.4">B6</text>
<text x="57.7" y="169.9">B5</text>
<text x="43.7" y="175">A7</text>
<text x="43.7" y="177.5">A8</text>
<text x="57.7" y="177.5">B8</text>
<text x="57.7" y="175">B7</text>
<text x="35" y="184.9" transform="rotate(-90 35 184.9)">10K</text>
<text x="37.8" y="184.9" transform="rotate(-90 37.8 184.9)">R14</text>
<text x="43.7" y="180">OE</text>
<text x="56.4" y="180">GND</text>
<text x="95.2" y="180">+1V8</text>
<text x="172.7" y="182.4" transform="rotate(-90 172.7 182.4)">JP6</text>
<text x="66.5" y="187.7">GND</text>
<text x="34.8" y="192.7">GND</text>
</g>
<g font-size="1.3">
<text x="92.6" y="28.8" transform="rotate(-90 92.6 28.8)">DCD</text>
<text x="201.9" y="27.8">SDA</text>
<text x="218.4" y="27.8">IO17</text>
<text x="87.5" y="34.3" transform="rotate(-90 87.5 34.3)">POWERKEY</text>
<text x="201.9" y="30.4">SCL</text>
<text x="201.9" y="32.9">MODEM_CTS</text>
<text x="218.4" y="30.4">IO18</text>
<text x="218.4" y="32.9">IO2</text>
<text x="239.9" y="35.4">RXD0</text>
<text x="240.2" y="32.9">TXD0</text>
<text x="247.4" y="35.4">Serial1_RX</text>
<text x="247.7" y="32.9">Serial1_TX</text>
<text x="201.9" y="40.5">RADIO_CS</text>
<text x="201.9" y="38">MODEM_RTS</text>
<text x="218.4" y="40.5">IO40</text>
<text x="218.4" y="38">IO41</text>
<text x="241.7" y="38">IO1</text>
<text x="248.1" y="38">MODEM_RI</text>
<text x="203.2" y="43.1">GPS_RX</text>
<text x="218.4" y="43.1">IO42</text>
<text x="240.5" y="43.1">IO39</text>
<text x="240.5" y="45.6">IO38</text>
<text x="249.4" y="43.1">GPS_TX</text>
<text x="110.9" y="50.7">RI</text>
<text x="201.9" y="53.2">RADIO_SCLK</text>
<text x="201.9" y="50.7">RADIO_MISO</text>
<text x="201.9" y="48.1">RADIO_MOSI</text>
<text x="214.6" y="48.1">SPI_MOSI</text>
<text x="214.6" y="53.2">SPI_SCLK</text>
<text x="214.6" y="50.7">SPI_MISO</text>
<text x="240" y="53.2">BOOT</text>
<text x="240.5" y="50.7">IO12</text>
<text x="250.4" y="50.7">SD_CS</text>
<text x="106" y="58.3">MIC_2N</text>
<text x="201.9" y="58.3">RADIO_BUSY</text>
<text x="214.6" y="58.3">IO8</text>
<text x="240.5" y="58.3">IO46</text>
<text x="241.7" y="55.8">IO3 MODEM_PWR</text>
<text x="247.6" y="58.3">RADIO_RST</text>
<text x="102.5" y="65.9">PCM_SCLK/SX_SCLK</text>
<text x="105.6" y="60.8">SPK_2P</text>
<text x="201.9" y="60.8">RADIO_DIO1</text>
<text x="201.9" y="63.4">ADC_BTN</text>
<text x="201.9" y="65.9">MODEM_TX</text>
<text x="214.6" y="60.8">IO16</text>
<text x="214.6" y="63.4">IO7</text>
<text x="214.6" y="65.9">IO6</text>
<text x="240.5" y="63.4">IO15</text>
<text x="247.8" y="63.4">GPS_PPS</text>
<text x="55.9" y="71">RTS</text>
<text x="102.5" y="71">PCM_DOUT/SX_MOSI</text>
<text x="104.2" y="68.5">PCM_DIN/SX_MISO</text>
<text x="214.6" y="71">USB_DP</text>
<text x="214.6" y="68.5">USB_DN</text>
<text x="240.5" y="71">IO4</text>
<text x="240.5" y="68.5">IO5</text>
<text x="245.2" y="68.5">MODEM_DTR</text>
<text x="246.2" y="71">MODEM_RX</text>
<text x="55.9" y="73.5">CTS</text>
<text x="104.6" y="73.5">PCM_SYNC/SX_CS</text>
<text x="252" y="73.5">IO13</text>
<text x="103.1" y="78.6">SIM_DETECT</text>
<text x="106.2" y="81.2">SIM_VDD</text>
<text x="107.9" y="83.7">SIM_IO</text>
<text x="55.9" y="88.8">SPK_2N</text>
<text x="56.1" y="86.2">MIC_2P</text>
<text x="106.3" y="86.2">SIM_CLK</text>
<text x="106.4" y="88.8">SIM_RST</text>
<text x="55.9" y="93.9">RESET</text>
<text x="105.5" y="91.3">TXD/PPS</text>
<text x="110.3" y="93.9">RXD</text>
<text x="173.3" y="93.9">MIC_2P</text>
<text x="207" y="95.1">SCL</text>
<text x="233.7" y="95.1">Serial1_RX</text>
<text x="172.9" y="100.2">SPK_2P</text>
<text x="173.3" y="96.4">MIC_2N</text>
<text x="207" y="97.7">SDA</text>
<text x="233.7" y="97.7">Serial1_TX</text>
<text x="172.9" y="102.7">SPK_2N</text>
<text x="182.9" y="121.8">SIM_DETECT</text>
<text x="182.9" y="125.6">SIM_IO</text>
<text x="182.9" y="132">SIM_RST</text>
<text x="187.9" y="129.4">SIM_VDD</text>
<text x="182.9" y="134.5">SIM_CLK</text>
<text x="33" y="161.2">DTR</text>
<text x="90.2" y="161.2">MODEM_DTR</text>
<text x="33" y="166.2">RESET</text>
<text x="33" y="163.7">RI</text>
<text x="89.8" y="166.2">MODEM_PWR</text>
<text x="91.9" y="163.7">MODEM_RI</text>
<text x="111.7" y="167.5">PCM_SYNC/SX_CS</text>
<text x="150" y="167.5">MODEM_RTS</text>
<text x="33" y="168.8">TXD/PPS6</text>
<text x="33" y="173.9">RTS</text>
<text x="33" y="171.3">RXD</text>
<text x="90.3" y="173.9">MODEM_RTS</text>
<text x="91.3" y="168.8">MODEM_RX</text>
<text x="91.6" y="171.3">MODEM_TX</text>
<text x="111.7" y="170.1">PCM_DOUT/SX_MOSI</text>
<text x="111.7" y="172.6">PCM_DIN/SX_MISO</text>
<text x="149.9" y="172.6">RADIO_MISO</text>
<text x="149.9" y="170.1">RADIO_MOSI</text>
<text x="33" y="176.4">CTS</text>
<text x="33" y="178.9">OE</text>
<text x="73.6" y="178.9">OE</text>
<text x="90.3" y="176.4">MODEM_CTS</text>
<text x="111.7" y="177.7">POWERKEY</text>
<text x="111.7" y="175.1">PCM_SCLK/SX_SCLK</text>
<text x="149.5" y="177.7">MODEM_PWR</text>
<text x="149.8" y="175.1">RADIO_SCLK</text>
<text x="111.7" y="180.2">TXD/PPS</text>
<text x="111.7" y="182.8">RESET</text>
<text x="150" y="182.8">MODEM_CTS</text>
<text x="168.8" y="194.3" transform="rotate(-90 168.8 194.3)">GPS_PPS 3</text>
</g>
<g font-size="1.3" fill="#0000c2">
<text x="210.8" y="27.9">SDA</text>
<text x="193.8" y="33">SX_RST</text>
<text x="210.9" y="30.5">SCL</text>
<text x="193.8" y="38.3">SX_CS</text>
<text x="101.4" y="50.5">TX_ON</text>
<text x="101.5" y="53.3">RX_ON</text>
<text x="80.2" y="69.3">SX_MISOReserved</text>
<text x="80.2" y="71.8">SX_MOSIReserved</text>
<text x="80.4" y="66.5">SX_SCLK</text>
<text x="82.3" y="74.6">SX_CS Reserved</text>
<text x="45.7" y="95.5">SX_RST</text>
<text x="82.7" y="91.9">SX_PPS</text>
<text x="92" y="149.6">Non-LilyGo mdoems can route GPIO as the reset function of the modem</text>
<text x="116" y="154.4">When SX1302 is connected, RTS is assigned as the CS function of SX1302</text>
<text x="113.8" y="157.7">MODEM_PWR Only applicable to LilyGo PCIE modem</text>
<text x="80.1" y="194.5">When SX1302 is connected, CTS is assigned as the reset function of SX1302</text>
</g>
<g font-size="1.1" fill="#840000">
<text x="79.1" y="161.8" transform="rotate(-90 79.1 161.8)">1</text>
<text x="79.1" y="166.9" transform="rotate(-90 79.1 166.9)">3</text>
<text x="79.1" y="164.4" transform="rotate(-90 79.1 164.4)">2</text>
<text x="79.1" y="172" transform="rotate(-90 79.1 172)">5</text>
<text x="79.1" y="169.5" transform="rotate(-90 79.1 169.5)">4</text>
<text x="135" y="173.3" transform="rotate(-90 135 173.3)">3</text>
<text x="135" y="170.7" transform="rotate(-90 135 170.7)">2</text>
<text x="135" y="168.2" transform="rotate(-90 135 168.2)">1</text>
<text x="79.1" y="179.6" transform="rotate(-90 79.1 179.6)">8</text>
<text x="79.1" y="177.3" transform="rotate(-90 79.1 177.3)">7</text>
<text x="79.1" y="174.5" transform="rotate(-90 79.1 174.5)">6</text>
<text x="135" y="178.3" transform="rotate(-90 135 178.3)">5</text>
<text x="135" y="175.8" transform="rotate(-90 135 175.8)">4</text>
<text x="135" y="186" transform="rotate(-90 135 186)">8</text>
<text x="135" y="183.7" transform="rotate(-90 135 183.7)">7</text>
<text x="135" y="180.9" transform="rotate(-90 135 180.9)">6</text>
</g>
</svg>
